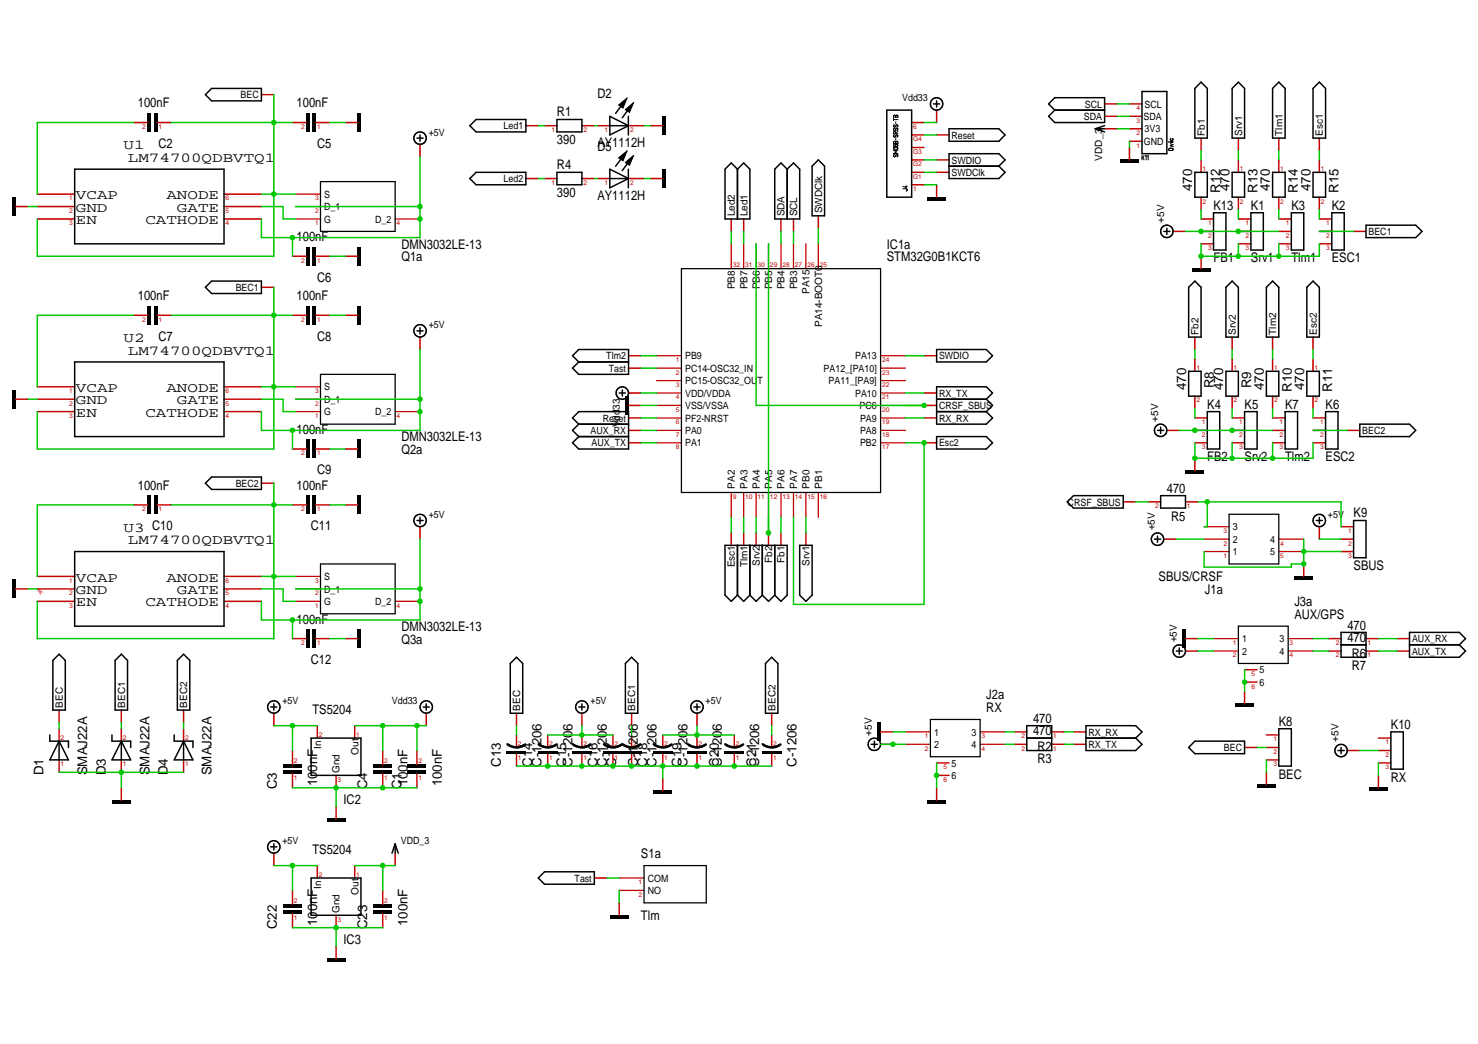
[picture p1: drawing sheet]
<svg xmlns="http://www.w3.org/2000/svg" width="297mm" height="210mm" viewBox="0 0 297 210" stroke-linecap="round" stroke-linejoin="round" font-family="sans-serif">
<path d="M7.5 118.4l1.1 .6h-.5v.5z" fill="none" stroke="#f0f" stroke-width=".2"/>
<path d="M7.5 118.4l1.1 .6h-.5v.5z" fill="#f0f"/>
<g fill="none" stroke="#c70000" stroke-width=".3">
<path d="M52.5 19h2.5M7.5 39h7.5M26.9 24.6h2.8M31.6 24.6h2.8M45 39h7.5M58.8 24.6h2.8M63.5 24.6h2.8M69.4 24.6h2.5M84.4 29v2.5M105.7 35.9h2.5M105.7 25.3h2.5M109.4 35.9h2.5"/>
<path d="M109.4 25.3h2.5M116.9 35.9h2.5M116.9 25.3h2.5M120.1 35.9h2.5M120.1 25.3h2.5M126.3 35.9h3.1M126.3 25.3h3.1M130.7 35.9h2.5M130.7 25.3h2.5M183.2 27.1h2.5M183.2 24.6h2.5M183.2 34.6h2.5"/>
<path d="M183.2 32.2h2.5M183.2 29.7h2.5M183.2 37.1h2.5M188.2 27.1h2.5M188.2 34.6h2.5M188.2 32.2h2.5M188.2 22.1v2.5M188.2 37.1v2.5M222 20.9h2.5M222 23.4h2.5M222 25.9h2.5M227 20.9h2.5"/>
<path d="M227 23.4h2.5M227 25.9h2.5M227 29.7v2.5M227 28.4h2.5M241.4 27.8v2.5M241.4 32.2v2.4M241.4 39.6v2.5M248.9 27.8v2.5M248.9 32.2v2.4M248.9 39.6v2.5M257 27.8v2.5M257 32.2v2.4"/>
<path d="M257 39.6v2.5M265.2 27.8v2.5M265.2 32.2v2.4M265.2 39.6v2.5M3.1 41.5h2.5M7.5 41.5h7.5M7.5 44h7.5M45 41.5h7.5M45 44h7.5M52.5 57.8h2.5M58.8 51.5h2.8M63.5 51.5h2.8"/>
<path d="M69.4 51.5h2.5M147 44v2.5M149.5 44v2.5M157 44v2.5M159.5 44v2.5M164.5 43.4v2.5M235.8 46.5h2.5M241.4 51.5v2.5M241.4 46.5h2.5M241.4 49h2.5M241.4 44h2.5M248.9 46.5h2.5"/>
<path d="M248.9 49h2.5M248.9 44h2.5M257 46.5h2.5M257 49h2.5M257 44h2.5M265.2 46.5h2.5M265.2 49h2.5M265.2 44h2.5M272 46.5h2.5M7.5 77.8h7.5M26.9 63.4h2.8M31.6 63.4h2.8"/>
<path d="M45 77.8h7.5M58.8 63.4h2.8M63.5 63.4h2.8M69.4 63.4h2.5M84.4 67.8v2.5M126.3 74h2.5M126.3 71.5h2.5M126.3 79h2.5M185.7 71.5h2.5M185.7 79h2.5M240.1 67.8v2.5M240.1 72.2v2.5"/>
<path d="M240.1 79.7v2.4M247.6 67.8v2.5M247.6 72.2v2.5M247.6 79.7v2.4M255.8 67.8v2.5M255.8 72.2v2.5M255.8 79.7v2.4M263.9 67.8v2.5M263.9 72.2v2.5M263.9 79.7v2.4M3.1 80.3h2.5M7.5 80.3h7.5"/>
<path d="M7.5 82.8h7.5M45 80.3h7.5M45 82.8h7.5M52.5 97.2h2.5M58.8 90.3h2.8M63.5 90.3h2.8M69.4 90.3h2.5M126.3 89h2.5M126.3 86.5h2.5M126.3 81.5h2.5M126.3 84h2.5M185.7 89h2.5"/>
<path d="M185.7 81.5h2.5M185.7 84h2.5M234.5 86.5h2.5M240.1 92.1v2.6M240.1 89h2.5M240.1 86.5h2.5M240.1 84h2.5M247.6 89h2.5M247.6 86.5h2.5M247.6 84h2.5M255.8 89h2.5M255.8 86.5h2.5"/>
<path d="M255.8 84h2.5M263.9 89h2.5M263.9 86.5h2.5M263.9 84h2.5M270.8 86.5h2.5M3.1 118.4h2.5M7.5 118.4h7.5M7.5 115.9h7.5M26.9 101.5h2.8M31.6 101.5h2.8M45 118.4h7.5M45 115.9h7.5"/>
<path d="M58.8 101.5h2.8M63.5 101.5h2.8M69.4 101.5h2.5M84.4 105.9v2.5M147 107.1v2.5M149.5 107.1v2.5M152 107.1v2.5M154.5 107.1v2.5M157 107.1v2.5M162 107.1v2.5M225.7 100.9h2.5M230.8 100.9h2.5"/>
<path d="M233.9 108.4h2.5M238.3 100.9h2.4M262 113.4v2.5M265.2 105.9v2.5M269.5 110.9h2.5M269.5 108.4h2.5M269.5 105.9h2.5M7.5 120.9h7.5M45 120.9h7.5M58.8 128.4h2.8M63.5 128.4h2.8M69.4 128.4h2.5"/>
<path d="M238.3 128.4h2.4M238.3 130.9h2.4M250.1 139v2.5M250.1 134.6h2.5M250.1 137.1h2.5M267 128.4h2.5M267 130.9h2.5M274.5 128.4h2.5M274.5 130.9h2.5M280.8 128.4h2.5M280.8 130.9h2.5M11.9 142.8v2.5"/>
<path d="M11.9 146.5v2.5M11.9 152.8v2.5M24.4 142.8v2.5M24.4 146.5v2.5M24.4 152.8v2.5M24.4 158.4v2.5M36.9 142.8v2.5M36.9 146.5v2.5M36.9 152.8v2.5M55 143.4v2.5M58.8 150.9v2.8M58.8 155.6v2.8"/>
<path d="M63.8 145.9v2.5M67.5 155.9v2.5M71.3 145.9v2.5M76.9 150.9v2.8M76.9 155.6v2.8M83.8 150.9v2.8M83.8 155.6v2.8M85.7 143.4v2.5M103.8 143.4v2.5M103.8 147.8v2.5M103.8 151.5v2.5M110.1 147.8v2.5"/>
<path d="M110.1 151.5v2.5M116.9 143.4v2.5M116.9 147.8v2.5M116.9 151.5v2.5M123.2 147.8v2.5M123.2 151.5v2.5M126.9 143.4v2.5M126.9 147.8v2.5M126.9 151.5v2.5M133.2 147.8v2.5M133.2 151.5v2.5M133.2 156.5v2.5"/>
<path d="M140.1 143.4v2.5M140.1 147.8v2.5M140.1 151.5v2.5M147.6 147.8v2.5M147.6 151.5v2.5M155.1 143.4v2.5M155.1 147.8v2.5M155.1 151.5v2.5M177 147.2h2.5M177 149.6h2.5M188.2 153.4h2.5M188.2 158.4v2.5"/>
<path d="M188.2 155.9h2.5M203.9 147.2h2.5M203.9 149.6h2.5M211.4 147.2h2.5M211.4 149.6h2.5M215.8 147.2h2.4M215.8 149.6h2.4M250.1 150.3h2.5M254.5 150.3h2.5M254.5 155.3v2.5M254.5 152.8h2.5M254.5 147.8h2.5"/>
<path d="M270.8 150.9h2.5M277 150.9h2.5M277 155.9v2.5M277 153.4h2.5M277 148.4h2.5M55 171.5v2.5M58.8 179v2.8M63.8 174v2.5M67.5 162.2v2.5M71.3 174v2.5M76.9 179v2.8M79.4 171.5v2.5"/>
<path d="M119.4 176.5h2.5M58.8 183.7v2.8M67.5 184v2.5M67.5 190.3v2.5M76.9 183.7v2.8M124.4 181.5v2.5"/>
</g>
<g fill="none" stroke="#000" stroke-width=".3">
<path d="M41.3 19l1.2-1.2h10v2.5h-10zM229.5 18.4h5v12.5h-5zM241.4 16.5l1.2 1.3v10h-2.5v-10zM248.9 16.5l1.2 1.3v10h-2.5v-10zM257 16.5l1.3 1.3v10h-2.5v-10zM265.2 16.5l1.2 1.3v10h-2.5v-10zM15 34h30v15h-30zM83.8 27.8h1.2M84.4 27.1v1.3M95.7 34.6h10v2.5h-10l-1.3-1.2zM95.7 24h10v2.5h-10l-1.3-1.2zM111.9 24h5v2.5h-5z"/>
<path d="M111.9 34.6h5v2.5h-5zM122.6 23.4l3.7 1.9-3.7 1.8zM122.6 34l3.7 1.9-3.7 1.9zM122.6 35.9h3.7M122.6 25.3h3.7M125.3 31.4l-1.6 2M125.3 20.7l-1.6 2.1M126.3 23.4v3.7M126.3 34v3.8M126.6 32.2l-1.5 2.1M126.6 21.6l-1.5 2.1M147 32.8l1.2 1.2 1.3-1.2 1.2 1.2v10h-5v-10z"/>
<path d="M148.2 34v10M155.7 34l1.3-1.2 1.2 1.2 1.3-1.2 1.2 1.2v10h-5zM158.2 34v10M163.2 33.4l1.3-1.2 1.2 1.2v10h-2.5zM178.2 22.1h5v17.5h-5zM187.6 20.9h1.2M188.2 20.3v1.2M190.7 25.9h10l1.3 1.2-1.3 1.3h-10zM190.7 30.9h10l1.3 1.3-1.3 1.2 1.3 1.2-1.3 1.3h-10zM190.7 33.4h10M210.7 20.9l1.3-1.3h10v5h-10l-1.3-1.2 1.3-1.3zM212 22.1h10"/>
<path d="M220.1 25.9l1.9 .6M220.1 25.9h1.9M222 25.3l-1.9 .6M240.1 34.6h2.5v5h-2.5zM247.6 34.6h2.5v5h-2.5zM255.8 34.6h2.5v5h-2.5zM263.9 34.6h2.5v5h-2.5zM41.3 57.8l1.2-1.3h10v2.5h-10zM233.9 46.5h1.2M234.5 45.9v1.2M238.9 57.8l1.2-1.3 1.3 1.3v10h-2.5zM243.9 42.8h2.5v7.5h-2.5z"/>
<path d="M246.4 57.8l1.2-1.3 1.3 1.3v10h-2.5zM251.4 42.8h2.5v7.5h-2.5zM254.5 57.8l1.3-1.3 1.2 1.3v10h-2.5zM259.5 42.8h2.5v7.5h-2.5zM262.6 57.8l1.3-1.3 1.3 1.3v10h-2.6zM267.7 42.8h2.5v7.5h-2.5zM274.5 45.3h10l1.3 1.2-1.3 1.3h-10zM15 72.8h30v15h-30zM83.8 66.5h1.2M84.4 65.9v1.2M115.1 71.5l1.2-1.2h10v5h-10l-1.2-1.3 1.2-1.2zM116.3 72.8h10"/>
<path d="M124.4 79h1.3M125.1 78.4v1.3M188.2 70.3h10l1.3 1.2-1.3 1.3h-10zM238.9 74.7h2.5v5h-2.5zM246.4 74.7h2.5v5h-2.5zM254.5 74.7h2.5v5h-2.5zM262.6 74.7h2.6v5h-2.6zM42.5 95.9h10v2.5h-10l-1.2-1.2zM116.3 85.3l-1.2-1.3 1.2-1.2h10v7.5h-10l-1.2-1.3 1.2-1.2M116.3 87.8h10M116.3 85.3h10M116.3 85.3l-1.2 1.2 1.2 1.3"/>
<path d="M188.2 87.8h10l1.3 1.2-1.3 1.3h-10zM188.2 82.8h10M188.2 80.3h10M198.2 80.3l1.3-1.3-1.3-1.2h-10v7.5h10l1.3-1.3-1.3-1.2M198.2 80.3l1.3 1.2-1.3 1.3M232.6 86.5h1.3M233.3 99.7h5v2.5h-5zM233.3 85.9v1.2M242.6 82.8h2.5v7.5h-2.5zM250.1 82.8h2.5v7.5h-2.5zM258.3 82.8h2.5v7.5h-2.5zM266.4 82.8h2.5v7.5h-2.5z"/>
<path d="M273.3 85.3h10l1.2 1.2-1.2 1.3h-10zM15 110.9h30v15h-30zM83.8 104.6h1.2M84.4 104v1.3M148.2 119.7l-1.2 1.2-1.3-1.2v-10.1h12.5v10.1l-1.2 1.2-1.3-1.2M148.2 109.6v10.1M148.2 119.7l1.3 1.2 1.2-1.2M150.7 109.6v10.1M150.7 119.7l1.3 1.2 1.2-1.2M153.2 109.6v10.1M153.2 119.7l1.3 1.2 1.2-1.2M155.7 109.6v10.1"/>
<path d="M160.7 109.6h2.5v10.1l-1.2 1.2-1.3-1.2zM214.5 100.9l1.3-1.2h9.9v2.5h-9.9zM232 108.4h1.3M232.6 107.8v1.2M264.5 104.6h1.3M265.2 104v1.3M272 104.6h2.5v7.5h-2.5zM11.9 131.5l1.2 1.3v10h-2.5v-10zM24.4 131.5l1.2 1.3v10h-2.5v-10zM36.9 131.5l1.2 1.3v10h-2.5v-10zM103.8 132.1l1.3 1.3v10h-2.5v-10zM125.7 133.4l1.2-1.3 1.3 1.3v10h-2.5z"/>
<path d="M153.8 133.4l1.3-1.3 1.2 1.3v10h-2.5zM236.4 130.9h1.2M237 130.3v1.2M269.5 127.1h5v5h-5zM269.5 129.6h5M283.3 127.1h10l1.2 1.3-1.2 1.2 1.2 1.3-1.2 1.2h-10zM283.3 129.6h10M10 147.8v1.2h3.8v1.3M11.9 149l1.9 3.8h-3.8zM11.9 149v3.8M22.5 147.8v1.2h3.8v1.3M24.4 149l1.9 3.8h-3.8z"/>
<path d="M24.4 149v3.8M35 147.8v1.2h3.8v1.3M36.9 149l1.9 3.8h-3.8zM36.9 149v3.8M54.4 142.2h1.2M55 141.5v1.3M62.5 148.4h10v7.5h-10zM85 142.2h1.3M85.7 141.5v1.3M116.3 142.2h1.3M116.9 141.5v1.3M139.4 142.2h1.3"/>
<path d="M140.1 141.5v1.3M175.1 149.6h1.2M175.7 149v1.3M206.4 145.9h5v5h-5zM206.4 148.4h5M218.2 145.9h10l1.3 1.3-1.3 1.2 1.3 1.2-1.3 1.3h-10zM218.2 148.4h10M240.1 149h10v2.5h-10l-1.2-1.2zM257 146.5h2.5v7.5h-2.5zM268.9 150.9h1.3M269.5 150.3v1.2M279.5 147.2h2.5v7.4h-2.5z"/>
<path d="M54.4 170.3h1.2M55 169.7v1.2M62.5 176.5h10v7.5h-10zM79.4 169.7l.6 1.8M79.4 169.7l-.6 1.8M79.4 169.7v1.8M108.2 176.5l1.2-1.2h10v2.5h-10z"/>
<circle cx="84.4" cy="27.8" r="1.25"/>
<circle cx="188.2" cy="20.9" r="1.25"/>
<circle cx="234.5" cy="46.5" r="1.25"/>
<circle cx="84.4" cy="66.5" r="1.25"/>
<circle cx="125.1" cy="79" r="1.25"/>
<circle cx="233.2" cy="86.5" r="1.25"/>
<circle cx="84.4" cy="104.7" r="1.25"/>
<circle cx="232.6" cy="108.4" r="1.25"/>
<circle cx="265.1" cy="104.6" r="1.25"/>
<circle cx="237" cy="130.9" r="1.25"/>
<circle cx="55" cy="142.1" r="1.25"/>
<circle cx="85.7" cy="142.1" r="1.25"/>
<circle cx="116.9" cy="142.1" r="1.25"/>
<circle cx="140.1" cy="142.1" r="1.25"/>
<circle cx="175.7" cy="149.6" r="1.25"/>
<circle cx="269.5" cy="150.9" r="1.25"/>
<circle cx="55" cy="170.3" r="1.25"/>
</g>
<g fill="#000">
<path d="M124.3 21.1l1.7-1.4-.8 2zM2.5 39.6h.6v3.8h-.6zM29.7 22.8h.6v3.7h-.6zM30.9 22.8h.7v3.7h-.7zM61.6 22.8h.6v3.7h-.6zM62.8 22.8h.7v3.7h-.7zM71.9 22.8h.6v3.7h-.6zM124.3 31.7l1.7-1.4-.8 2zM125.7 32.7l1.7-1.5-.9 2zM125.7 22.1l1.7-1.5-.9 2zM133.2 34h.6v3.8h-.6zM133.2 23.4h.6v3.7h-.6z"/>
<path d="M186.4 39.6h3.7v.7h-3.7zM225.1 32.2h3.8v.6h-3.8zM61.6 49.6h.6v3.8h-.6zM62.8 49.6h.7v3.8h-.7zM71.9 49.6h.6v3.8h-.6zM239.5 54h3.8v.7h-3.8zM2.5 78.4h.6v3.7h-.6zM29.7 61.5h.6v3.8h-.6zM30.9 61.5h.7v3.8h-.7zM61.6 61.5h.6v3.8h-.6zM62.8 61.5h.7v3.8h-.7zM71.9 61.5h.6v3.8h-.6z"/>
<path d="M125.7 79.7h.6v3.7h-.6zM61.6 88.4h.6v3.7h-.6zM62.8 88.4h.7v3.7h-.7zM71.9 88.4h.6v3.7h-.6zM238.3 94.7h3.7v.6h-3.7zM2.5 116.5h.6v3.8h-.6zM29.7 99.7h.6v3.7h-.6zM30.9 99.7h.7v3.7h-.7zM61.6 99.7h.6v3.7h-.6zM62.8 99.7h.7v3.7h-.7zM71.9 99.7h.6v3.7h-.6zM260.1 115.9h3.8v.6h-3.8z"/>
<path d="M61.6 126.5h.6v3.8h-.6zM62.8 126.5h.7v3.8h-.7zM71.9 126.5h.6v3.8h-.6zM237.6 126.5h.7v3.8h-.7zM56.9 153.7h3.8v.6h-3.8zM56.9 155h3.8v.6h-3.8zM75 153.7h3.8v.6h-3.8zM75 155h3.8v.6h-3.8zM81.9 153.7h3.8v.6h-3.8zM81.9 155h3.8v.6h-3.8zM101.8 150.9h4v.6h-4zM108.1 150.9h3.9v.6h-3.9z"/>
<path d="M115 150.9h3.9v.6h-3.9zM121.2 150.9h4v.6h-4zM125 150.9h3.9v.6h-3.9zM131.2 150.9h4v.6h-4zM131.3 159h3.8v.6h-3.8zM138.1 150.9h3.9v.6h-3.9zM145.6 150.9h3.9v.6h-3.9zM153.1 150.9h4v.6h-4zM176.3 145.3h.7v3.7h-.7zM248.3 141.5h3.7v.7h-3.7zM252.6 157.8h3.8v.6h-3.8zM275.1 158.4h3.8v.6h-3.8z"/>
<path d="M22.5 160.9h3.8v.6h-3.8zM65.7 164.7h3.7v.6h-3.7zM186.4 160.9h3.7v.6h-3.7zM56.9 181.8h3.8v.7h-3.8zM56.9 183.1h3.8v.6h-3.8zM65.7 192.8h3.7v.6h-3.7zM75 181.8h3.8v.7h-3.8zM75 183.1h3.8v.6h-3.8zM122.6 184h3.7v.7h-3.7z"/>
</g>
<g fill="none" stroke="#c70000" stroke-width=".25">
<path d="M59.4 39h5M59.4 44h5M59.4 41.5h5M79.4 44h5M147 49v5M149.5 49v5M152 49v5M154.5 49v5M157 49v5M159.5 49v5M162 49v5M164.5 49v5"/>
<path d="M59.4 77.8h5M132 79h4.9M132 76.5h4.9M132 74h4.9M132 71.5h4.9M177 79h5M177 76.5h5M177 74h5M177 71.5h5M59.4 82.8h5M59.4 80.3h5M79.4 82.8h5"/>
<path d="M132 89h4.9M132 86.5h4.9M132 84h4.9M132 81.5h4.9M147 99v5M149.5 99v5M152 99v5M154.5 99v5M157 99v5M159.5 99v5M162 99v5M164.5 99v5"/>
<path d="M177 89h5M177 86.5h5M177 84h5M177 81.5h5M59.4 115.9h5M59.4 118.4h5M242 110.9h5M242 108.4h5M242 105.9h5M257 110.9h5M257 108.4h5M59.4 120.9h5"/>
<path d="M79.4 120.9h5M243.9 130.9h5M243.9 128.4h5M258.9 130.9h5M258.9 128.4h5M182 149.6h5M182 147.2h5M197 149.6h5M197 147.2h5M124.4 179h5M124.4 176.5h5"/>
</g>
<path d="M64.4 36.5h15v10h-15zM136.9 54h40.1v45h-40.1zM64.4 75.3h15v10h-15zM64.4 113.4h15v10h-15zM247 103.4h10v10h-10zM248.9 125.9h10v7.5h-10zM187 144.7h10v7.4h-10zM129.4 174h12.5v7.5h-12.5z" fill="none" stroke="#000" stroke-width=".25"/>
<g fill="none" stroke="#000" stroke-width=".2">
<path d="M124.3 31.7l1.7-1.4-.8 2zM124.3 21.1l1.7-1.4-.8 2zM125.7 32.7l1.7-1.5-.9 2zM125.7 22.1l1.7-1.5-.9 2zM179.6 23.8v.5M179.6 24h.9M179.6 29.7h.7l.1 .2-.1 .1h-.6zM179.6 23.2h.2l.2 .1a.24 .24 0 0 1 .3-.1 .24 .24 0 0 1 .2 .2v.2h-.9zM179.6 28.5l.8-.1 .1 .5h-.9zM179.7 29.1l-.1 .1 .1 .2h.6l.1-.2M179.8 31.1a.24 .24 0 0 0-.2 .2 .24 .24 0 0 0 .3 .2 .24 .24 0 0 0 .1-.3 .22 .22 0 0 1 .4 0 .22 .22 0 0 1-.2 .3M179.8 25.1l-.2 .1v.3a.28 .28 0 0 0 .3 0 .28 .28 0 0 0 .2-.3 .22 .22 0 0 1 .3 0 .22 .22 0 0 1-.2 .3"/>
<path d="M179.8 25.8a.23 .23 0 0 0-.2 .2 .23 .23 0 0 0 .3 .2 .23 .23 0 0 0 .1-.3 .23 .23 0 0 1 .3-.1 .23 .23 0 0 1 .2 .2 .23 .23 0 0 1-.3 .2M179.8 27.1l-.2 .1v.3a.28 .28 0 0 0 .3 0 .28 .28 0 0 0 .2-.3 .22 .22 0 0 1 .3 0 .22 .22 0 0 1-.2 .4M180 23.3v.3M180 28.6v.3M180 26.9v-.3a.22 .22 0 0 0-.2-.1 .22 .22 0 0 0-.2 .2v.2h.9M180 24.5v.4M180 27.8v.4M180.4 29.2l-.4-.1v.3M180.4 29.2h.1M180.5 30.2h-.9l.6 .3-.6 .4h.9M180.5 26.4l-.5 .3M181.4 38h.7a.22 .22 0 0 1 .2 .2 .22 .22 0 0 1-.2 .2"/>
<path d="M181.9 37.5h.4M182.1 37.4v.3l-.7-.2M229.5 31.3v.9M229.7 31.6l.2 .6M229.9 31.3l-.4 .5M230.2 31.4l.2-.1v.9M230.6 31.4l.2-.1v.9M234.9 28.7h.1M234.9 28.4h.1M234.9 30l.6-.2a.23 .23 0 0 1 .3 .2 .23 .23 0 0 1-.2 .3h-.6zM235.1 28.7h.7M235.1 28.4h.7"/>
<path d="M235.2 28.9l.6 .2-.6 .2 .6 .1-.6 .2M235.4 27.9l-.2 .1 .2 .2 .3-.1-.1-.2M235.8 29.8l-.2 .2"/>
</g>
<path d="M102 149.6a3 3 0 0 0 3.6 .1M108.2 149.6a3 3 0 0 0 3.6 .1M115.1 149.6a3 3 0 0 0 3.6 .1M121.4 149.6a3 3 0 0 0 3.6 .1M125.1 149.6a3 3 0 0 0 3.6 .1M131.4 149.6a3 3 0 0 0 3.6 .1M138.3 149.6a3 3 0 0 0 3.6 .1M145.8 149.6a3 3 0 0 0 3.6 .1M153.3 149.6a3 3 0 0 0 3.6 .1" fill="none" stroke="#000" stroke-width=".49"/>
<path d="M224.5 20.9h2.5M224.5 23.4h2.5M224.5 25.9h2.5M157 46.5v2.5M159.5 46.5v2.5M128.8 74h3.2M121.9 176.5h2.5" fill="none" stroke="#00c700" stroke-width=".3"/>
<circle cx="76.9" cy="174" r=".56" fill="#00c700"/>
<g fill="none" stroke="#00c700" stroke-width=".3">
<path d="M241.4 42.1v1.9M248.9 42.1v1.9M257 42.1v1.9M265.2 42.1v1.9M128.8 86.5h3.2M128.8 89h3.2M240.1 82.1v1.9M247.6 82.1v1.9M255.8 82.1v1.9M263.9 82.1v1.9M277 128.4h3.8M277 130.9h3.8"/>
<path d="M71.3 174h8.1M76.9 174v5"/>
</g>
<circle cx="242.6" cy="100.9" r=".56" fill="#00c700"/>
<path d="M108.2 35.9h1.2M119.4 35.9h.7M147 46.5v2.5M26.9 63.4h-19.4v14.4M52.5 80.3h4.4v2.5h2.5M26.9 101.5h-19.4v14.4M52.5 118.4h4.4v2.5h2.5M240.7 100.9h28.8v5M242.6 100.9v5h-.6M263.9 130.9h3.1M263.9 128.4h3.1" fill="none" stroke="#00c700" stroke-width=".3"/>
<circle cx="154.4" cy="107.1" r=".56" fill="#00c700"/>
<path d="M154.5 49v58.1M128.8 71.5h3.2M240.1 70.3v1.9M247.6 70.3v1.9M255.8 70.3v1.9M152 104v3.1" fill="none" stroke="#00c700" stroke-width=".3"/>
<circle cx="185.7" cy="89" r=".56" fill="#00c700"/>
<path d="M263.9 70.3v1.9M182 89h3.7v32.5h-26.2v-17.5M52.5 115.9h6.9M55 115.9v12.5h-47.5v-7.5M36.9 145.3v1.2M155.1 145.9v1.9" fill="none" stroke="#00c700" stroke-width=".3"/>
<circle cx="55" cy="115.9" r=".56" fill="#00c700"/>
<path d="M34.4 101.5h24.4M55 101.5v14.4" fill="none" stroke="#00c700" stroke-width=".3"/>
<circle cx="55" cy="101.5" r=".56" fill="#00c700"/>
<path d="M52.5 39h6.9M55 39v12.5h-47.5v-7.5M55 97.2v4.3M263.9 86.5h6.9M11.9 145.3v1.2M103.8 145.9v1.9" fill="none" stroke="#00c700" stroke-width=".3"/>
<circle cx="55" cy="39" r=".56" fill="#00c700"/>
<path d="M34.4 24.6h24.4M55 24.6v14.4" fill="none" stroke="#00c700" stroke-width=".3"/>
<circle cx="55" cy="24.6" r=".56" fill="#00c700"/>
<g fill="none" stroke="#00c700" stroke-width=".3">
<path d="M55 19v5.6M241.4 30.3v1.9M248.9 30.3v1.9M257 30.3v1.9M265.2 30.3v1.9M52.5 77.8h6.9M55 77.8v12.5h-47.5v-7.5M147 104v3.1M149.5 104v3.1M157 104v3.1M162 104v3.1M24.4 145.3v1.2"/>
<path d="M126.9 145.9v1.9M252.6 150.3h1.9"/>
</g>
<circle cx="55" cy="77.8" r=".56" fill="#00c700"/>
<path d="M34.4 63.4h24.4M55 63.4v14.4" fill="none" stroke="#00c700" stroke-width=".3"/>
<circle cx="55" cy="63.4" r=".56" fill="#00c700"/>
<path d="M26.9 24.6h-19.4v14.4M52.5 41.5h4.4v2.5h2.5M55 57.8v5.6M265.2 46.5h6.8" fill="none" stroke="#00c700" stroke-width=".3"/>
<circle cx="185.7" cy="81.5" r=".55" fill="#00c700"/>
<path d="M152 49v32.5h33.7M182 79h3.7M182 84h3.7M228.2 100.9h2.6M202 149.6h1.9M202 147.2h1.9M213.9 149.6h1.9M213.9 147.2h1.9" fill="none" stroke="#00c700" stroke-width=".3"/>
<circle cx="58.8" cy="174" r=".56" fill="#00c700"/>
<path d="M133.2 147.8h14.4M55 174h8.8M58.8 174v5" fill="none" stroke="#00c700" stroke-width=".3"/>
<circle cx="140.1" cy="147.8" r=".56" fill="#00c700"/>
<path d="M110.1 147.8h13.1M140.1 145.9v1.9" fill="none" stroke="#00c700" stroke-width=".3"/>
<circle cx="116.9" cy="147.8" r=".55" fill="#00c700"/>
<path d="M265.2 108.4h4.3M240.7 130.9h3.2M116.9 145.9v1.9M273.3 150.9h3.7" fill="none" stroke="#00c700" stroke-width=".3"/>
<circle cx="58.8" cy="124.6" r=".56" fill="#00c700"/>
<path d="M52.5 124.7h6.3v3.7" fill="none" stroke="#00c700" stroke-width=".3"/>
<circle cx="84.4" cy="118.4" r=".56" fill="#00c700"/>
<path d="M59.4 118.4h25v6.3h-25.6M52.5 120.9v3.8" fill="none" stroke="#00c700" stroke-width=".3"/>
<circle cx="84.4" cy="120.9" r=".56" fill="#00c700"/>
<path d="M84.4 108.4v10" fill="none" stroke="#00c700" stroke-width=".3"/>
<circle cx="58.8" cy="86.5" r=".56" fill="#00c700"/>
<path d="M52.5 86.5h6.3v3.8" fill="none" stroke="#00c700" stroke-width=".3"/>
<circle cx="84.4" cy="80.3" r=".56" fill="#00c700"/>
<path d="M52.5 82.8v3.7M59.4 80.3h25v6.2h-25.6" fill="none" stroke="#00c700" stroke-width=".3"/>
<circle cx="84.4" cy="82.8" r=".56" fill="#00c700"/>
<path d="M84.4 70.3v10" fill="none" stroke="#00c700" stroke-width=".3"/>
<circle cx="247.6" cy="86.5" r=".56" fill="#00c700"/>
<path d="M247.6 86.5h8.2" fill="none" stroke="#00c700" stroke-width=".3"/>
<circle cx="240.1" cy="86.5" r=".56" fill="#00c700"/>
<path d="M237 86.5h10.6" fill="none" stroke="#00c700" stroke-width=".3"/>
<circle cx="248.9" cy="46.5" r=".56" fill="#00c700"/>
<path d="M248.9 46.5h8.1" fill="none" stroke="#00c700" stroke-width=".3"/>
<circle cx="241.4" cy="46.5" r=".56" fill="#00c700"/>
<path d="M238.3 46.5h10.6" fill="none" stroke="#00c700" stroke-width=".3"/>
<circle cx="58.8" cy="47.8" r=".56" fill="#00c700"/>
<path d="M52.5 47.8h6.3v3.7" fill="none" stroke="#00c700" stroke-width=".3"/>
<circle cx="84.4" cy="41.5" r=".56" fill="#00c700"/>
<path d="M52.5 44v3.8M59.4 41.5h25v6.3h-25.6" fill="none" stroke="#00c700" stroke-width=".3"/>
<circle cx="84.4" cy="44" r=".56" fill="#00c700"/>
<path d="M84.4 31.5v10" fill="none" stroke="#00c700" stroke-width=".3"/>
<circle cx="58.8" cy="145.9" r=".56" fill="#00c700"/>
<path d="M236.4 108.4h5.6M55 145.9h8.8M58.8 145.9v5" fill="none" stroke="#00c700" stroke-width=".3"/>
<circle cx="179.5" cy="149.6" r=".56" fill="#00c700"/>
<path d="M108.2 25.3h1.2M119.4 25.3h.7M185.7 34.6h2.5M185.7 32.2h2.5M185.7 27.1h2.5M185.7 24.6h2.5M149.5 46.5v2.5M164.5 45.9v3.1M128.8 79h3.2M182 71.5h3.7M128.8 84h3.2M177 149.6h5" fill="none" stroke="#00c700" stroke-width=".3"/>
<circle cx="83.8" cy="145.9" r=".56" fill="#00c700"/>
<path d="M71.3 145.9h12.5M76.9 145.9v5" fill="none" stroke="#00c700" stroke-width=".3"/>
<circle cx="76.9" cy="145.9" r=".56" fill="#00c700"/>
<path d="M227 28.4v1.3M85.7 145.9h-1.9v5M124.4 179v2.5M67.5 186.5h9.4" fill="none" stroke="#00c700" stroke-width=".3"/>
<circle cx="67.5" cy="186.5" r=".56" fill="#00c700"/>
<path d="M103.8 154h13.1M58.8 186.5h8.7v3.8" fill="none" stroke="#00c700" stroke-width=".3"/>
<circle cx="110.1" cy="154" r=".56" fill="#00c700"/>
<path d="M116.9 154h6.3" fill="none" stroke="#00c700" stroke-width=".3"/>
<circle cx="116.9" cy="154" r=".56" fill="#00c700"/>
<path d="M123.2 154h3.7" fill="none" stroke="#00c700" stroke-width=".3"/>
<circle cx="123.2" cy="154" r=".56" fill="#00c700"/>
<path d="M126.9 154h6.3" fill="none" stroke="#00c700" stroke-width=".3"/>
<circle cx="126.9" cy="154" r=".56" fill="#00c700"/>
<path d="M133.2 154h6.9" fill="none" stroke="#00c700" stroke-width=".3"/>
<circle cx="133.2" cy="154" r=".56" fill="#00c700"/>
<path d="M140.1 154h7.5" fill="none" stroke="#00c700" stroke-width=".3"/>
<circle cx="140.1" cy="154" r=".56" fill="#00c700"/>
<path d="M147.6 154h7.5" fill="none" stroke="#00c700" stroke-width=".3"/>
<circle cx="147.6" cy="154" r=".56" fill="#00c700"/>
<path d="M185.7 37.1h2.5M11.9 155.3h25M133.2 154v2.5M277 153.4v2.5" fill="none" stroke="#00c700" stroke-width=".3"/>
<circle cx="24.4" cy="155.3" r=".56" fill="#00c700"/>
<path d="M128.8 81.5h3.2M24.4 155.3v3.1" fill="none" stroke="#00c700" stroke-width=".3"/>
<circle cx="250.1" cy="137.1" r=".55" fill="#00c700"/>
<path d="M129.4 35.9h1.3M66.3 63.4h3.1M5.6 80.3h1.9M66.3 90.3h3.1M263.9 89v3.1M5.6 118.4h1.9M66.3 101.5h3.1M262 110.9h7.5M66.3 128.4h3.1M240.7 128.4h3.2M250.1 134.6v4.4M254.5 152.8v2.5" fill="none" stroke="#00c700" stroke-width=".3"/>
<circle cx="255.7" cy="92.1" r=".56" fill="#00c700"/>
<path d="M255.8 89v3.1h8.1" fill="none" stroke="#00c700" stroke-width=".3"/>
<circle cx="247.6" cy="92.1" r=".56" fill="#00c700"/>
<path d="M247.6 89v3.1h8.2" fill="none" stroke="#00c700" stroke-width=".3"/>
<circle cx="240.1" cy="92.1" r=".56" fill="#00c700"/>
<path d="M265.2 49v2.5M240.1 89v3.1h7.5" fill="none" stroke="#00c700" stroke-width=".3"/>
<circle cx="257" cy="51.5" r=".56" fill="#00c700"/>
<path d="M257 49v2.5h8.2" fill="none" stroke="#00c700" stroke-width=".3"/>
<circle cx="248.9" cy="51.5" r=".56" fill="#00c700"/>
<path d="M248.9 49v2.5h8.1" fill="none" stroke="#00c700" stroke-width=".3"/>
<circle cx="241.4" cy="51.5" r=".56" fill="#00c700"/>
<path d="M66.3 24.6h3.1M5.6 41.5h1.9M66.3 51.5h3.1M241.4 49v2.5h7.5" fill="none" stroke="#00c700" stroke-width=".3"/>
<circle cx="262" cy="113.4" r=".56" fill="#00c700"/>
<path d="M242 110.9v3.1h17.5v-.6h2.5" fill="none" stroke="#00c700" stroke-width=".3"/>
<circle cx="262" cy="110.9" r=".56" fill="#00c700"/>
<path d="M262 110.9v2.5" fill="none" stroke="#00c700" stroke-width=".3"/>
<circle cx="188.2" cy="155.9" r=".56" fill="#00c700"/>
<path d="M262 108.4v2.5M188.2 153.4v5" fill="none" stroke="#00c700" stroke-width=".3"/>
<circle cx="76.9" cy="158.4" r=".56" fill="#00c700"/>
<path d="M67.5 158.4h16.3" fill="none" stroke="#00c700" stroke-width=".3"/>
<circle cx="67.5" cy="158.4" r=".56" fill="#00c700"/>
<path d="M129.4 25.3h1.3M58.8 158.4h8.7v3.8M179.5 147.2h2.5" fill="none" stroke="#00c700" stroke-width=".3"/>
<g font-size="2.8">
<text x="24.8" y="30">U1</text>
<text x="25.7" y="32.6">LM74700QDBVTQ1</text>
<text x="15.3" y="40">VCAP</text>
<text x="33.4" y="40">ANODE</text>
<text x="15.3" y="45">EN</text>
<text x="15.3" y="42.5">GND</text>
<text x="29.2" y="45">CATHODE</text>
<text x="35.6" y="42.5">GATE</text>
<text x="24.8" y="68.8">U2</text>
<text x="25.7" y="71.3">LM74700QDBVTQ1</text>
<text x="15.3" y="83.8">EN</text>
<text x="15.3" y="81.3">GND</text>
<text x="15.3" y="78.8">VCAP</text>
<text x="29.2" y="83.8">CATHODE</text>
<text x="33.4" y="78.8">ANODE</text>
<text x="35.6" y="81.3">GATE</text>
<text x="24.8" y="106.9">U3 C10</text>
<text x="25.7" y="109.4">LM74700QDBVTQ1</text>
<text x="15.3" y="119.4">GND</text>
<text x="15.3" y="116.9">VCAP</text>
<text x="33.4" y="116.9">ANODE</text>
<text x="35.6" y="119.4">GATE</text>
<text x="15.3" y="121.9">EN</text>
<text x="29.2" y="121.9">CATHODE</text>
</g>
<g font-size="2.7">
<text x="27.7" y="21.6">100nF</text>
<text x="59.6" y="21.6">100nF</text>
<text x="111.9" y="23.4">R1</text>
<text x="120.1" y="19.6">D2</text>
<text x="31.8" y="29.7">C2</text>
<text x="63.7" y="29.7">C5</text>
<text x="111.9" y="29">390</text>
<text x="120.1" y="29.7">AY1112H</text>
<text x="111.9" y="34">R4</text>
<text x="120.1" y="30.3">D5</text>
<text x="111.9" y="39.6">390</text>
<text x="120.1" y="40.3">AY1112H</text>
<text x="239.6" y="38.4" transform="rotate(-90 239.6 38.4)">470</text>
<text x="245.2" y="38.8" transform="rotate(-90 245.2 38.8)">R12</text>
<text x="247.1" y="38.4" transform="rotate(-90 247.1 38.4)">470</text>
<text x="252.7" y="38.8" transform="rotate(-90 252.7 38.8)">R13</text>
<text x="255.2" y="38.4" transform="rotate(-90 255.2 38.4)">470</text>
<text x="260.9" y="38.8" transform="rotate(-90 260.9 38.8)">R14</text>
<text x="263.4" y="38.4" transform="rotate(-90 263.4 38.4)">470</text>
<text x="269" y="38.8" transform="rotate(-90 269 38.8)">R15</text>
<text x="243.9" y="42.1">K13</text>
<text x="251.4" y="42.1">K1</text>
<text x="259.5" y="42.1">K3</text>
<text x="267.7" y="42.1">K2</text>
<text x="59.6" y="48.5">100nF</text>
<text x="80.7" y="50">DMN3032LE-13</text>
<text x="80.7" y="52.5">Q1a</text>
<text x="178.2" y="52.5">STM32G0B1KCT6</text>
<text x="178.2" y="50">IC1a</text>
<text x="243.9" y="52.8">FB1</text>
<text x="251.4" y="52.8">Srv1</text>
<text x="259.5" y="52.8">Tlm1</text>
<text x="267.7" y="52.8">ESC1</text>
<text x="63.7" y="56.6">C6</text>
<text x="27.7" y="60.4">100nF</text>
<text x="59.6" y="60.4">100nF</text>
<text x="31.8" y="68.5">C7</text>
<text x="63.7" y="68.5">C8</text>
<text x="238.4" y="78.4" transform="rotate(-90 238.4 78.4)">470</text>
<text x="242.6" y="82.1">K4</text>
<text x="244" y="78.1" transform="rotate(-90 244 78.1)">R8</text>
<text x="245.9" y="78.4" transform="rotate(-90 245.9 78.4)">470</text>
<text x="250.1" y="82.1">K5</text>
<text x="251.5" y="78.1" transform="rotate(-90 251.5 78.1)">R9</text>
<text x="254" y="78.4" transform="rotate(-90 254 78.4)">470</text>
<text x="258.3" y="82.1">K7</text>
<text x="259.6" y="78.8" transform="rotate(-90 259.6 78.8)">R10</text>
<text x="262.1" y="78.4" transform="rotate(-90 262.1 78.4)">470</text>
<text x="266.4" y="82.1">K6</text>
<text x="267.7" y="78.8" transform="rotate(-90 267.7 78.8)">R11</text>
<text x="59.6" y="87.2">100nF</text>
<text x="80.7" y="88.8">DMN3032LE-13</text>
<text x="63.7" y="95.4">C9</text>
<text x="80.7" y="91.2">Q2a</text>
<text x="242.6" y="92.8">FB2</text>
<text x="250.1" y="92.8">Srv2</text>
<text x="258.3" y="92.8">Tlm2</text>
<text x="266.4" y="92.8">ESC2</text>
<text x="27.7" y="98.5">100nF</text>
<text x="59.6" y="98.5">100nF</text>
<text x="234.5" y="99.1">470</text>
<text x="62.5" y="106.6">C11</text>
<text x="235.4" y="104.7">R5</text>
<text x="272" y="104">K9</text>
<text x="232.9" y="116.9">SBUS/CRSF</text>
<text x="242.1" y="119.4">J1a</text>
<text x="272" y="114.6">SBUS</text>
<text x="59.6" y="125.4">100nF</text>
<text x="260.1" y="124.4">AUX/GPS</text>
<text x="260.1" y="121.9">J3a</text>
<text x="80.7" y="126.9">DMN3032LE-13</text>
<text x="80.7" y="129.4">Q3a</text>
<text x="270.8" y="129.1">470</text>
<text x="270.8" y="126.6">470</text>
<text x="62.5" y="133.5">C12</text>
<text x="271.7" y="134.7">R7</text>
<text x="271.7" y="132.2">R6</text>
<text x="62.8" y="143.5">TS5204</text>
<text x="198.2" y="143.1">RX</text>
<text x="198.2" y="140.6">J2a</text>
<text x="207.6" y="147.9">470</text>
<text x="207.6" y="145.4">470</text>
<text x="257" y="145.9">K8</text>
<text x="279.5" y="146.5">K10</text>
<text x="8.7" y="155.9" transform="rotate(-90 8.7 155.9)">D1</text>
<text x="17.5" y="155.9" transform="rotate(-90 17.5 155.9)">SMAJ22A</text>
<text x="21.3" y="155.9" transform="rotate(-90 21.3 155.9)">D3</text>
<text x="30" y="155.9" transform="rotate(-90 30 155.9)">SMAJ22A</text>
<text x="33.8" y="155.9" transform="rotate(-90 33.8 155.9)">D4</text>
<text x="42.5" y="155.9" transform="rotate(-90 42.5 155.9)">SMAJ22A</text>
<text x="100.7" y="154.2" transform="rotate(-90 100.7 154.2)">C13</text>
<text x="106.9" y="154.2" transform="rotate(-90 106.9 154.2)">C14</text>
<text x="108.8" y="154.2" transform="rotate(-90 108.8 154.2)">C-1206</text>
<text x="113.8" y="154.2" transform="rotate(-90 113.8 154.2)">C15</text>
<text x="115.1" y="154.2" transform="rotate(-90 115.1 154.2)">C-1206</text>
<text x="120.1" y="154.2" transform="rotate(-90 120.1 154.2)">C16</text>
<text x="121.9" y="154.2" transform="rotate(-90 121.9 154.2)">C-1206</text>
<text x="123.8" y="154.2" transform="rotate(-90 123.8 154.2)">C17</text>
<text x="128.2" y="154.2" transform="rotate(-90 128.2 154.2)">C-1206</text>
<text x="130.1" y="154.2" transform="rotate(-90 130.1 154.2)">C18</text>
<text x="132" y="154.2" transform="rotate(-90 132 154.2)">C-1206</text>
<text x="136.9" y="154.2" transform="rotate(-90 136.9 154.2)">C19</text>
<text x="138.2" y="154.2" transform="rotate(-90 138.2 154.2)">C-1206</text>
<text x="144.5" y="154.2" transform="rotate(-90 144.5 154.2)">C20</text>
<text x="145.1" y="154.2" transform="rotate(-90 145.1 154.2)">C-1206</text>
<text x="152" y="154.2" transform="rotate(-90 152 154.2)">C21</text>
<text x="152.6" y="154.2" transform="rotate(-90 152.6 154.2)">C-1206</text>
<text x="160.1" y="154.2" transform="rotate(-90 160.1 154.2)">C-1206</text>
<text x="208.5" y="153.5">R3</text>
<text x="208.5" y="151">R2</text>
<text x="55.6" y="158.7" transform="rotate(-90 55.6 158.7)">C3</text>
<text x="63.8" y="158.1" transform="rotate(-90 63.8 158.1)">100nF</text>
<text x="69" y="161.6">IC2</text>
<text x="73.8" y="158.7" transform="rotate(-90 73.8 158.7)">C4</text>
<text x="80.7" y="158.7" transform="rotate(-90 80.7 158.7)">C1</text>
<text x="81.9" y="158.1" transform="rotate(-90 81.9 158.1)">100nF</text>
<text x="88.8" y="158.1" transform="rotate(-90 88.8 158.1)">100nF</text>
<text x="257" y="156.5">BEC</text>
<text x="279.5" y="157.1">RX</text>
<text x="62.8" y="171.6">TS5204</text>
<text x="128.8" y="172.5">S1a</text>
<text x="128.8" y="185">Tlm</text>
<text x="55.6" y="186.8" transform="rotate(-90 55.6 186.8)">C22</text>
<text x="63.8" y="186.2" transform="rotate(-90 63.8 186.2)">100nF</text>
<text x="69" y="189.7">IC3</text>
<text x="73.8" y="186.8" transform="rotate(-90 73.8 186.8)">C23</text>
<text x="81.9" y="186.2" transform="rotate(-90 81.9 186.2)">100nF</text>
</g>
<g font-size="2">
<text x="48.4" y="19.7">BEC</text>
<text x="181.3" y="20.4">Vdd33</text>
<text x="218" y="21.6">SCL</text>
<text x="230" y="21.6">SCL</text>
<text x="86.2" y="27.3">+5V</text>
<text x="101.2" y="26">Led1</text>
<text x="191.2" y="27.9">Reset</text>
<text x="217.8" y="24.1">SDA</text>
<text x="229.8" y="24.1">SDA</text>
<text x="229.9" y="29.1">GND</text>
<text x="230" y="26.6">3V3</text>
<text x="242.1" y="27.3" transform="rotate(-90 242.1 27.3)">Fb1</text>
<text x="249.6" y="27.3" transform="rotate(-90 249.6 27.3)">Srv1</text>
<text x="257.7" y="27.3" transform="rotate(-90 257.7 27.3)">Tlm1</text>
<text x="265.9" y="27.3" transform="rotate(-90 265.9 27.3)">Esc1</text>
<text x="191.2" y="35.4">SWDClk</text>
<text x="191.2" y="32.9">SWDIO</text>
<text x="221.5" y="32.3" transform="rotate(-90 221.5 32.3)">VDD_3</text>
<text x="65.2" y="39.8">S</text>
<text x="101.2" y="36.6">Led2</text>
<text x="65.2" y="42.2">D_1</text>
<text x="65.2" y="44.8">G</text>
<text x="75.4" y="44.8">D_2</text>
<text x="147.7" y="43.5" transform="rotate(-90 147.7 43.5)">Led2</text>
<text x="150.2" y="43.5" transform="rotate(-90 150.2 43.5)">Led1</text>
<text x="157.7" y="43.5" transform="rotate(-90 157.7 43.5)">SDA</text>
<text x="160.2" y="43.5" transform="rotate(-90 160.2 43.5)">SCL</text>
<text x="165.2" y="42.9" transform="rotate(-90 165.2 42.9)">SWDClk</text>
<text x="234" y="44.8" transform="rotate(-90 234 44.8)">+5V</text>
<text x="275" y="47.3">BEC1</text>
<text x="47.4" y="58.5">BEC1</text>
<text x="147.7" y="58.1" transform="rotate(-90 147.7 58.1)">PB8</text>
<text x="150.2" y="58.1" transform="rotate(-90 150.2 58.1)">PB7</text>
<text x="152.7" y="58.1" transform="rotate(-90 152.7 58.1)">PB6</text>
<text x="155.2" y="58.1" transform="rotate(-90 155.2 58.1)">PB5</text>
<text x="157.7" y="58.1" transform="rotate(-90 157.7 58.1)">PB4</text>
<text x="160.2" y="58.1" transform="rotate(-90 160.2 58.1)">PB3</text>
<text x="162.7" y="59.1" transform="rotate(-90 162.7 59.1)">PA15</text>
<text x="165.2" y="65.7" transform="rotate(-90 165.2 65.7)">PA14-BOOT0</text>
<text x="86.2" y="66">+5V</text>
<text x="240.9" y="67.3" transform="rotate(-90 240.9 67.3)">Fb2</text>
<text x="248.4" y="67.3" transform="rotate(-90 248.4 67.3)">Srv2</text>
<text x="256.5" y="67.3" transform="rotate(-90 256.5 67.3)">Tlm2</text>
<text x="264.6" y="67.3" transform="rotate(-90 264.6 67.3)">Esc2</text>
<text x="121.9" y="72.3">Tlm2</text>
<text x="122.4" y="74.8">Tast</text>
<text x="137.7" y="77.3">PC15-OSC32_OUT</text>
<text x="137.7" y="74.8">PC14-OSC32_IN</text>
<text x="137.7" y="72.3">PB9</text>
<text x="165.5" y="74.8">PA12_[PA10]</text>
<text x="166.5" y="77.3">PA11_[PA9]</text>
<text x="171.9" y="72.3">PA13</text>
<text x="188.7" y="72.3">SWDIO</text>
<text x="65.2" y="78.5">S</text>
<text x="65.2" y="81">D_1</text>
<text x="65.2" y="83.5">G</text>
<text x="75.4" y="83.5">D_2</text>
<text x="137.7" y="82.3">VSS/VSSA</text>
<text x="137.7" y="79.8">VDD/VDDA</text>
<text x="171.9" y="79.8">PA10</text>
<text x="172.7" y="82.3">PC6</text>
<text x="188.7" y="82.3">CRSF_SBUS</text>
<text x="188.7" y="79.8">RX_TX</text>
<text x="118.7" y="87.3">AUX_RX</text>
<text x="118.9" y="89.8">AUX_TX</text>
<text x="121.2" y="84.8">Reset</text>
<text x="124.5" y="85.9" transform="rotate(-90 124.5 85.9)">Vdd33</text>
<text x="137.7" y="89.8">PA1</text>
<text x="137.7" y="87.3">PA0</text>
<text x="137.7" y="84.8">PF2-NRST</text>
<text x="172.8" y="89.8">PB2</text>
<text x="172.8" y="87.3">PA8</text>
<text x="172.8" y="84.8">PA9</text>
<text x="188.7" y="89.8">Esc2</text>
<text x="188.7" y="84.8">RX_RX</text>
<text x="232.7" y="84.8" transform="rotate(-90 232.7 84.8)">+5V</text>
<text x="273.8" y="87.3">BEC2</text>
<text x="47.4" y="97.9">BEC2</text>
<text x="147.7" y="98.3" transform="rotate(-90 147.7 98.3)">PA2</text>
<text x="150.2" y="98.3" transform="rotate(-90 150.2 98.3)">PA3</text>
<text x="152.7" y="98.3" transform="rotate(-90 152.7 98.3)">PA4</text>
<text x="155.2" y="98.3" transform="rotate(-90 155.2 98.3)">PA5</text>
<text x="157.7" y="98.3" transform="rotate(-90 157.7 98.3)">PA6</text>
<text x="160.2" y="98.3" transform="rotate(-90 160.2 98.3)">PA7</text>
<text x="162.7" y="98.3" transform="rotate(-90 162.7 98.3)">PB0</text>
<text x="165.2" y="98.3" transform="rotate(-90 165.2 98.3)">PB1</text>
<text x="214.6" y="101.6">CRSF_SBUS</text>
<text x="86.2" y="104.1">+5V</text>
<text x="232.1" y="106.7" transform="rotate(-90 232.1 106.7)">+5V</text>
<text x="247.8" y="106.6">3</text>
<text x="266.9" y="104.1">+5V</text>
<text x="152.7" y="113.8" transform="rotate(-90 152.7 113.8)">Srv2</text>
<text x="155.2" y="113.2" transform="rotate(-90 155.2 113.2)">Fb2</text>
<text x="157.7" y="113.2" transform="rotate(-90 157.7 113.2)">Fb1</text>
<text x="162.7" y="113.8" transform="rotate(-90 162.7 113.8)">Srv1</text>
<text x="247.8" y="109.1">2</text>
<text x="247.8" y="111.6">1</text>
<text x="255.3" y="111.6">5</text>
<text x="255.3" y="109.1">4</text>
<text x="65.2" y="116.6">S</text>
<text x="65.2" y="119.1">D_1</text>
<text x="147.7" y="114.1" transform="rotate(-90 147.7 114.1)">Esc1</text>
<text x="150.2" y="114.1" transform="rotate(-90 150.2 114.1)">Tlm1</text>
<text x="65.2" y="121.6">G</text>
<text x="75.4" y="121.6">D_2</text>
<text x="236.5" y="129.2" transform="rotate(-90 236.5 129.2)">+5V</text>
<text x="249.6" y="131.6">2</text>
<text x="249.6" y="129.1">1</text>
<text x="257.2" y="131.6">4</text>
<text x="257.2" y="129.1">3</text>
<text x="283.8" y="129.1">AUX_RX</text>
<text x="283.8" y="131.6">AUX_TX</text>
<text x="253.1" y="135.4">5</text>
<text x="253.1" y="137.9">6</text>
<text x="12.6" y="142.3" transform="rotate(-90 12.6 142.3)">BEC</text>
<text x="25.1" y="142.3" transform="rotate(-90 25.1 142.3)">BEC1</text>
<text x="37.6" y="142.3" transform="rotate(-90 37.6 142.3)">BEC2</text>
<text x="56.8" y="141.6">+5V</text>
<text x="78.8" y="141.6">Vdd33</text>
<text x="104.5" y="142.9" transform="rotate(-90 104.5 142.9)">BEC</text>
<text x="118.7" y="141.6">+5V</text>
<text x="127.7" y="142.9" transform="rotate(-90 127.7 142.9)">BEC1</text>
<text x="141.8" y="141.6">+5V</text>
<text x="155.8" y="142.9" transform="rotate(-90 155.8 142.9)">BEC2</text>
<text x="175.2" y="147.9" transform="rotate(-90 175.2 147.9)">+5V</text>
<text x="187.7" y="147.9">1</text>
<text x="195.2" y="147.9">3</text>
<text x="218.7" y="147.9">RX_RX</text>
<text x="269" y="149.2" transform="rotate(-90 269 149.2)">+5V</text>
<text x="64.5" y="150.6" transform="rotate(-90 64.5 150.6)">In</text>
<text x="68.3" y="155.4" transform="rotate(-90 68.3 155.4)">Gnd</text>
<text x="72" y="151.7" transform="rotate(-90 72 151.7)">Out</text>
<text x="187.7" y="150.4">2</text>
<text x="191.2" y="154.1">5</text>
<text x="195.2" y="150.4">4</text>
<text x="218.7" y="150.4">RX_TX</text>
<text x="246" y="151">BEC</text>
<text x="191.2" y="156.6">6</text>
<text x="56.8" y="169.8">+5V</text>
<text x="80.5" y="169.8">VDD_3</text>
<text x="64.5" y="178.7" transform="rotate(-90 64.5 178.7)">In</text>
<text x="72" y="179.9" transform="rotate(-90 72 179.9)">Out</text>
<text x="115.5" y="177.3">Tast</text>
<text x="130.2" y="179.8">NO</text>
<text x="130.2" y="177.3">COM</text>
<text x="68.3" y="183.5" transform="rotate(-90 68.3 183.5)">Gnd</text>
</g>
<g font-size="1.3" fill="#c70000">
<text x="228.4" y="22.2">4</text>
<text x="28.6" y="25.9">2</text>
<text x="31.9" y="25.9">1</text>
<text x="60.5" y="25.9">2</text>
<text x="63.8" y="25.9">1</text>
<text x="110.8" y="26.5">1</text>
<text x="117.2" y="26.5">2</text>
<text x="121.5" y="26.5">1</text>
<text x="126.6" y="26.5">2</text>
<text x="183.5" y="28.4">G4</text>
<text x="183.5" y="25.9">6</text>
<text x="228.4" y="27.2">2</text>
<text x="228.4" y="24.7">3</text>
<text x="228.4" y="29.7">1</text>
<text x="183.5" y="35.9">G1</text>
<text x="183.5" y="33.4">G2</text>
<text x="183.5" y="30.9">G3</text>
<text x="241.7" y="34.4">1</text>
<text x="249.2" y="34.4">1</text>
<text x="257.3" y="34.4">1</text>
<text x="265.5" y="34.4">1</text>
<text x="13.9" y="40.3">1</text>
<text x="45.3" y="40.3">6</text>
<text x="63.3" y="40.3">3</text>
<text x="110.8" y="37.2">1</text>
<text x="117.2" y="37.2">2</text>
<text x="121.5" y="37.2">1</text>
<text x="126.6" y="37.2">2</text>
<text x="183.5" y="38.4">1</text>
<text x="241.7" y="40.9">2</text>
<text x="249.2" y="40.9">2</text>
<text x="257.3" y="40.9">2</text>
<text x="265.5" y="40.9">2</text>
<text x="13.9" y="45.3">3</text>
<text x="13.9" y="42.8">2</text>
<text x="45.3" y="42.8">5</text>
<text x="45.3" y="45.3">4</text>
<text x="63.3" y="42.8">2</text>
<text x="63.3" y="45.3">1</text>
<text x="79.7" y="45.3">4</text>
<text x="242.8" y="47.8">2</text>
<text x="242.8" y="45.3">1</text>
<text x="250.3" y="47.8">2</text>
<text x="250.3" y="45.3">1</text>
<text x="258.4" y="47.8">2</text>
<text x="258.4" y="45.3">1</text>
<text x="266.6" y="47.8">2</text>
<text x="266.6" y="45.3">1</text>
<text x="60.5" y="52.8">2</text>
<text x="63.8" y="52.8">1</text>
<text x="147.3" y="53.7">32</text>
<text x="149.8" y="53.7">31</text>
<text x="152.3" y="53.7">30</text>
<text x="154.7" y="53.7">29</text>
<text x="157.2" y="53.7">28</text>
<text x="159.8" y="53.7">27</text>
<text x="162.3" y="53.7">26</text>
<text x="164.8" y="53.7">25</text>
<text x="242.8" y="50.3">3</text>
<text x="250.3" y="50.3">3</text>
<text x="258.4" y="50.3">3</text>
<text x="266.6" y="50.3">3</text>
<text x="28.6" y="64.7">2</text>
<text x="31.9" y="64.7">1</text>
<text x="60.5" y="64.7">2</text>
<text x="63.8" y="64.7">1</text>
<text x="135.8" y="77.8">3</text>
<text x="135.8" y="75.3">2</text>
<text x="135.8" y="72.8">1</text>
<text x="177.3" y="77.8">22</text>
<text x="177.3" y="75.3">23</text>
<text x="177.3" y="72.8">24</text>
<text x="240.4" y="74.4">1</text>
<text x="247.9" y="74.4">1</text>
<text x="256.1" y="74.4">1</text>
<text x="264.2" y="74.4">1</text>
<text x="13.9" y="81.6">2</text>
<text x="13.9" y="79.1">1</text>
<text x="45.3" y="79.1">6</text>
<text x="45.3" y="81.6">5</text>
<text x="63.3" y="79.1">3</text>
<text x="63.3" y="81.6">2</text>
<text x="135.8" y="82.8">5</text>
<text x="135.8" y="80.3">4</text>
<text x="177.3" y="82.8">20</text>
<text x="177.3" y="80.3">21</text>
<text x="240.4" y="80.9">2</text>
<text x="247.9" y="80.9">2</text>
<text x="256.1" y="80.9">2</text>
<text x="264.2" y="80.9">2</text>
<text x="13.9" y="84.1">3</text>
<text x="45.3" y="84.1">4</text>
<text x="63.3" y="84.1">1</text>
<text x="79.7" y="84.1">4</text>
<text x="135.8" y="87.8">7</text>
<text x="135.8" y="85.3">6</text>
<text x="177.3" y="87.8">18</text>
<text x="177.3" y="85.3">19</text>
<text x="241.5" y="87.8">2</text>
<text x="241.5" y="85.3">1</text>
<text x="249" y="87.8">2</text>
<text x="249" y="85.3">1</text>
<text x="257.2" y="87.8">2</text>
<text x="257.2" y="85.3">1</text>
<text x="265.3" y="87.8">2</text>
<text x="265.3" y="85.3">1</text>
<text x="60.5" y="91.5">2</text>
<text x="63.8" y="91.5">1</text>
<text x="135.8" y="90.3">8</text>
<text x="177.3" y="90.3">17</text>
<text x="241.5" y="90.3">3</text>
<text x="249" y="90.3">3</text>
<text x="257.2" y="90.3">3</text>
<text x="265.3" y="90.3">3</text>
<text x="147.3" y="100.3">9</text>
<text x="149.8" y="100.3">10</text>
<text x="152.3" y="100.3">11</text>
<text x="154.7" y="100.3">12</text>
<text x="157.2" y="100.3">13</text>
<text x="159.8" y="100.3">14</text>
<text x="162.3" y="100.3">15</text>
<text x="164.8" y="100.3">16</text>
<text x="28.6" y="102.8">2</text>
<text x="31.9" y="102.8">1</text>
<text x="60.5" y="102.8">2</text>
<text x="63.8" y="102.8">1</text>
<text x="232.2" y="102.2">2</text>
<text x="238.5" y="102.2">1</text>
<text x="245.9" y="107.2">3</text>
<text x="270.9" y="107.2">1</text>
<text x="245.9" y="109.7">2</text>
<text x="245.9" y="112.2">1</text>
<text x="257.3" y="112.2">5</text>
<text x="257.3" y="109.7">4</text>
<text x="270.9" y="112.2">3</text>
<text x="270.9" y="109.7">2</text>
<text x="13.9" y="119.7">2</text>
<text x="13.9" y="117.2">1</text>
<text x="45.3" y="117.2">6</text>
<text x="45.3" y="119.7">5</text>
<text x="63.3" y="117.2">3</text>
<text x="63.3" y="119.7">2</text>
<text x="13.9" y="122.2">3</text>
<text x="45.3" y="122.2">4</text>
<text x="63.3" y="122.2">1</text>
<text x="79.7" y="122.2">4</text>
<text x="60.5" y="129.7">2</text>
<text x="63.8" y="129.7">1</text>
<text x="247.8" y="129.7">1</text>
<text x="259.2" y="129.7">3</text>
<text x="268.4" y="129.7">2</text>
<text x="274.8" y="129.7">1</text>
<text x="247.8" y="132.2">2</text>
<text x="251.5" y="135.9">5</text>
<text x="259.2" y="132.2">4</text>
<text x="268.4" y="132.2">2</text>
<text x="274.8" y="132.2">1</text>
<text x="251.5" y="138.4">6</text>
<text x="12.2" y="148.7">2</text>
<text x="24.7" y="148.7">2</text>
<text x="37.2" y="148.7">2</text>
<text x="64.1" y="148.1">2</text>
<text x="71.6" y="148.1">1</text>
<text x="104.1" y="150">2</text>
<text x="110.4" y="150">2</text>
<text x="117.2" y="150">2</text>
<text x="123.5" y="150">2</text>
<text x="127.2" y="150">2</text>
<text x="133.5" y="150">2</text>
<text x="140.4" y="150">2</text>
<text x="147.9" y="150">2</text>
<text x="155.4" y="150">2</text>
<text x="185.9" y="148.4">1</text>
<text x="197.3" y="148.4">3</text>
<text x="205.3" y="148.4">2</text>
<text x="211.7" y="148.4">1</text>
<text x="255.9" y="149.1">1</text>
<text x="278.4" y="149.7">1</text>
<text x="12.2" y="154.1">1</text>
<text x="24.7" y="154.1">1</text>
<text x="37.2" y="154.1">1</text>
<text x="59.1" y="153.4">2</text>
<text x="77.2" y="153.4">2</text>
<text x="84.1" y="153.4">2</text>
<text x="104.1" y="152.8">1</text>
<text x="110.4" y="152.8">1</text>
<text x="117.2" y="152.8">1</text>
<text x="123.5" y="152.8">1</text>
<text x="127.2" y="152.8">1</text>
<text x="133.5" y="152.8">1</text>
<text x="140.4" y="152.8">1</text>
<text x="147.9" y="152.8">1</text>
<text x="155.4" y="152.8">1</text>
<text x="185.9" y="150.9">2</text>
<text x="189.6" y="154.7">5</text>
<text x="197.3" y="150.9">4</text>
<text x="205.3" y="150.9">2</text>
<text x="211.7" y="150.9">1</text>
<text x="255.9" y="154.1">3</text>
<text x="255.9" y="151.6">2</text>
<text x="278.4" y="154.7">3</text>
<text x="278.4" y="152.2">2</text>
<text x="59.1" y="156.9">1</text>
<text x="67.8" y="157.2">3</text>
<text x="77.2" y="156.9">1</text>
<text x="84.1" y="156.9">1</text>
<text x="189.6" y="157.2">6</text>
<text x="64.1" y="176.2">2</text>
<text x="71.6" y="176.2">1</text>
<text x="128.4" y="177.8">1</text>
<text x="59.1" y="181.5">2</text>
<text x="59.1" y="185">1</text>
<text x="67.8" y="185.3">3</text>
<text x="77.2" y="181.5">2</text>
<text x="77.2" y="185">1</text>
<text x="128.4" y="180.3">2</text>
</g>
</svg>
